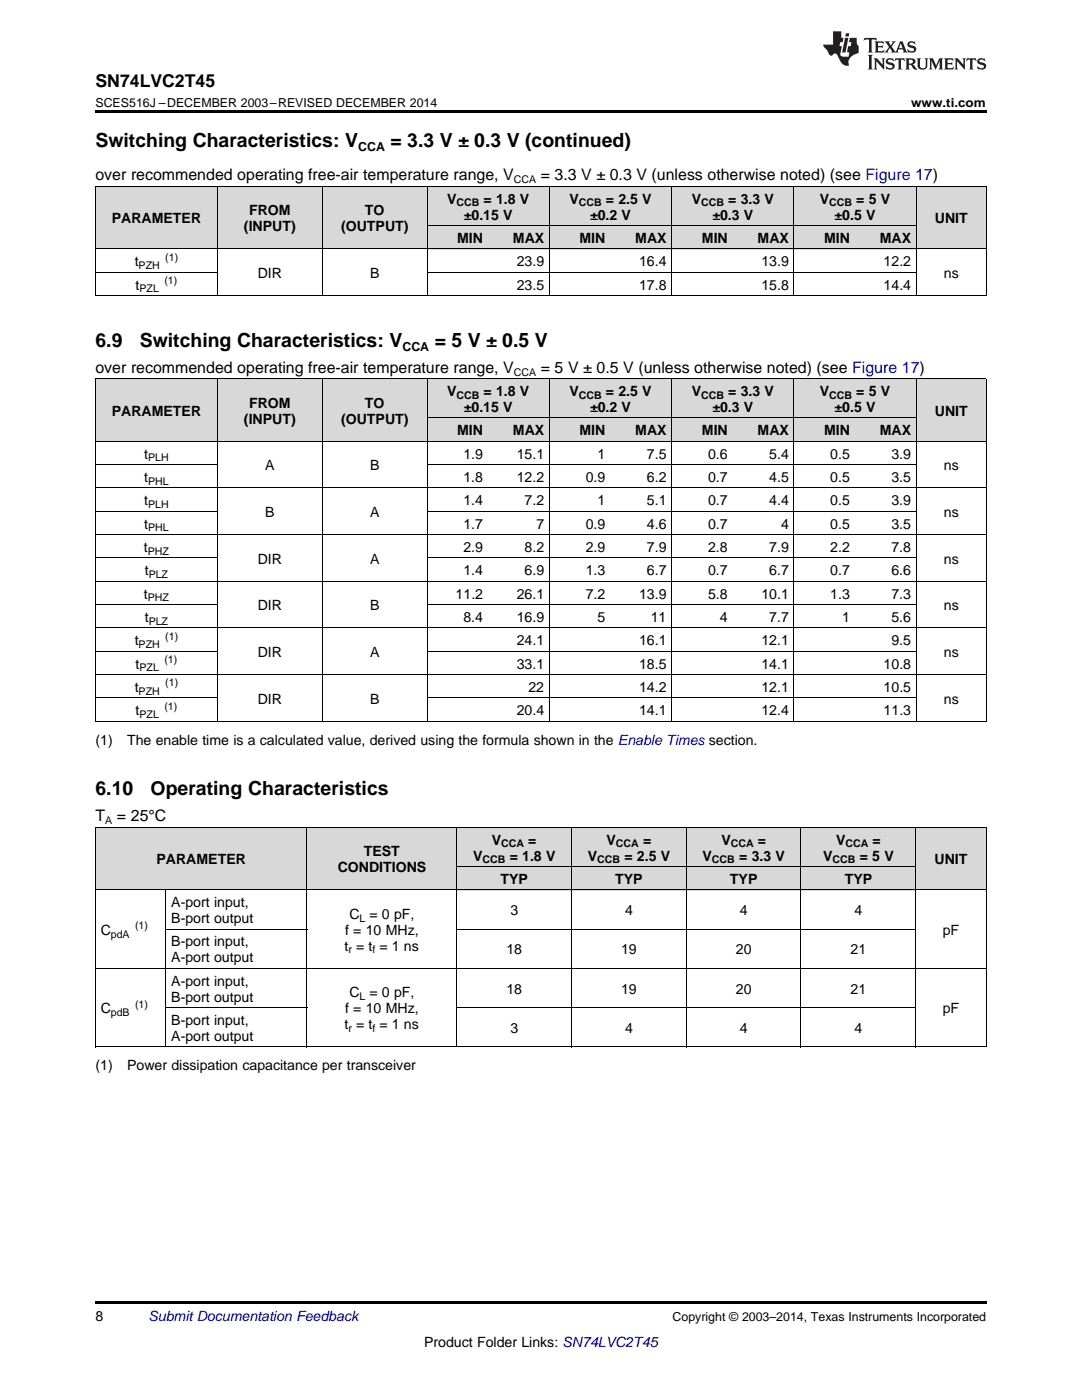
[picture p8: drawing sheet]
<svg xmlns="http://www.w3.org/2000/svg" width="216mm" height="279mm" viewBox="0 0 216 279" stroke-linecap="round" stroke-linejoin="round" font-family="sans-serif">
<g fill="#d8d8d8">
<path d="M19 165.2h14.1v12.5h-14.1z"/>
<path d="M33.1 165.2h28.2v12.5h-28.2z"/>
<path d="M61.3 165.2h29.9v12.5h-29.9z"/>
<path d="M91.2 173h22.9v4.7h-22.9z"/>
<path d="M114.1 173h22.9v4.7h-22.9z"/>
<path d="M137 173h22.9v4.7h-22.9z"/>
<path d="M159.9 173h22.8v4.7h-22.8z"/>
<path d="M182.7 165.2h14.1v12.5h-14.1z"/>
<path d="M91.2 165.2h22.9v7.8h-22.9z"/>
<path d="M114.1 165.2h22.9v7.8h-22.9z"/>
<path d="M137 165.2h22.9v7.8h-22.9z"/>
<path d="M159.9 165.2h22.8v7.8h-22.8z"/>
<path d="M19 75.6h24.4v12.5h-24.4z"/>
<path d="M43.4 75.6h20.9v12.5h-20.9z"/>
<path d="M64.3 75.6h21v12.5h-21z"/>
<path d="M85.3 83.5h12.2v4.6h-12.2z"/>
<path d="M97.5 83.5h12.2v4.6h-12.2z"/>
<path d="M109.7 83.5h12.2v4.6h-12.2z"/>
<path d="M121.9 83.5h12.2v4.6h-12.2z"/>
<path d="M134.1 83.5h12.2v4.6h-12.2z"/>
<path d="M146.3 83.5h12.2v4.6h-12.2z"/>
<path d="M158.5 83.5h12.2v4.6h-12.2z"/>
<path d="M170.7 83.5h12.2v4.6h-12.2z"/>
<path d="M182.9 75.6h13.9v12.5h-13.9z"/>
<path d="M85.3 75.6h12.2v7.9h-12.2z"/>
<path d="M97.5 75.6h12.2v7.9h-12.2z"/>
<path d="M109.7 75.6h12.2v7.9h-12.2z"/>
<path d="M121.9 75.6h12.2v7.9h-12.2z"/>
<path d="M134.1 75.6h12.2v7.9h-12.2z"/>
<path d="M146.3 75.6h12.2v7.9h-12.2z"/>
<path d="M158.5 75.6h12.2v7.9h-12.2z"/>
<path d="M170.7 75.6h12.2v7.9h-12.2z"/>
<path d="M19 37.3h24.4v12.4h-24.4z"/>
<path d="M43.4 37.3h20.9v12.4h-20.9z"/>
<path d="M64.3 37.3h21v12.4h-21z"/>
<path d="M85.3 45.1h12.2v4.6h-12.2z"/>
<path d="M97.5 45.1h12.2v4.6h-12.2z"/>
<path d="M109.7 45.1h12.2v4.6h-12.2z"/>
<path d="M121.9 45.1h12.2v4.6h-12.2z"/>
<path d="M134.1 45.1h12.2v4.6h-12.2z"/>
<path d="M146.3 45.1h12.2v4.6h-12.2z"/>
<path d="M158.5 45.1h12.2v4.6h-12.2z"/>
<path d="M170.7 45.1h12.2v4.6h-12.2z"/>
<path d="M182.9 37.3h13.9v12.4h-13.9z"/>
<path d="M85.3 37.3h12.2v7.8h-12.2z"/>
<path d="M97.5 37.3h12.2v7.8h-12.2z"/>
<path d="M109.7 37.3h12.2v7.8h-12.2z"/>
<path d="M121.9 37.3h12.2v7.8h-12.2z"/>
<path d="M134.1 37.3h12.2v7.8h-12.2z"/>
<path d="M146.3 37.3h12.2v7.8h-12.2z"/>
<path d="M158.5 37.3h12.2v7.8h-12.2z"/>
<path d="M170.7 37.3h12.2v7.8h-12.2z"/>
</g>
<path d="M19 22h177.8v.5h-177.8zM19 259.7h177.8v.5h-177.8z" fill="#000"/>
<g fill="none" stroke="#000" stroke-width=".2">
<path d="M19 37.2h177.8M19.1 37.3v21.8M43.4 37.3v21.8M64.3 37.3v21.8M85.2 37.3v21.8M109.6 37.3v21.8M134 37.3v21.8M158.4 37.3v21.8M182.8 37.3v21.8M196.8 37.3v21.8M19 59h177.8M19 54.3h24.4"/>
<path d="M19 49.7h177.8M85.3 54.3h97.5M85.3 45h97.5M19 75.6h177.8M19.1 75.6v68.4M43.4 75.6v68.4M64.3 75.6v68.4M85.2 75.6v68.4M109.6 75.6v68.4M134 75.6v68.4M158.4 75.6v68.4M182.8 75.6v68.4"/>
<path d="M196.8 75.6v68.4M19 97.4h177.8M19 92.7h24.4M19 88.1h177.8M85.3 92.7h97.5M85.3 83.4h97.5M19 116h177.8M19 111.4h24.4M19 106.7h177.8M19 102h24.4M85.3 111.4h97.5M85.3 102h97.5"/>
<path d="M19 139.3h24.4M19 134.6h177.8M19 130h24.4M19 125.3h177.8M19 120.7h24.4M85.3 139.3h97.5M85.3 130h97.5M85.3 120.7h97.5M19 144h177.8M19 177.6h177.8M19 165.1h177.8M19.1 165.2v43.8"/>
<path d="M33.1 177.7v31.3M61.2 165.2v43.8M91.1 165.2v43.8M91.2 172.9h91.5M114 165.2v43.8M136.9 165.2v43.8M159.8 165.2v43.8M182.7 165.2v43.8M196.8 165.2v43.8M19 193.3h177.8M33.1 185.4h28.2M91.2 185.4h91.5"/>
<path d="M19 208.9h177.8M33.1 201.1h28.2M91.2 201.1h91.5"/>
</g>
<g fill="#231f20">
<path d="M172.5 7.6l-.1 .5 .4-.2h.6v.1v2.1l-.2 .4h.9l-.2-.4v-2.1l.1-.1h.5l.5 .2-.2-.5zM174.5 8.3l.2 .3v1.5l-.2 .4h1.8l.2-.6a1.04 1.04 0 0 1-1.3 .2v-.7h.6l.3 .2v-.6l-.3 .2h-.6v-.6l.8-.1 .4 .3-.2-.5zM176.5 8.3l.9 1.1-.9 1.1h.8l-.2-.2 .4-.7 .5 .7-.2 .2h1.5l-.2-.2 .2-.4h.9l.1 .4-.2 .2h1l-.3-.3-.7-1.9h-.5l-.9 2-.8-1 .9-1h-.8l.1 .3-.4 .5-.3-.6 .1-.2zM179.7 8.6l.4 1h-.7zM181.3 8.4a.63 .63 0 0 0-.2 .7 .63 .63 0 0 0 .6 .4l.6 .2 .1 .2a.75 .75 0 0 1-.7 .4 .75 .75 0 0 1-.6-.5l.1 .7 .1-.1a1.11 1.11 0 0 0 1.5-.6 1.13 1.13 0 0 0-1.2-.8l-.1-.4a1.04 1.04 0 0 1 1.2 .2l-.2-.5-.2 .1-.4-.2zM173.2 10.9l.2 .4v2.2l-.2 .4h1l-.3-.4v-2.2l.3-.4zM174.3 11.6l.3 .4v1.5l-.3 .4h.8l-.2-.4v-1.3l1.5 1.7v-1.9l.2-.4h-.7l.2 .4v.9l-1.1-1.3zM177 11.8a.62 .62 0 0 0-.2 .7 .62 .62 0 0 0 .6 .4l.6 .1 .1 .3a.76 .76 0 0 1-.7 .3 .76 .76 0 0 1-.7-.4l.2 .7 .1-.1a1.11 1.11 0 0 0 1.5-.6 1.13 1.13 0 0 0-1.2-.8l-.1-.4a1.04 1.04 0 0 1 1.2 .2l-.2-.6-.2 .1-.5-.1zM178.7 11.6l-.2 .6a.61 .61 0 0 1 .8-.3v1.6l-.2 .4h.9l-.2-.4v-1.6a.63 .63 0 0 1 .7 .3l-.1-.6zM180.6 11.6l.3 .4v1.5l-.3 .4h1l-.2-.2-.1-.8 .6 .2a.76 .76 0 0 0 1.2 .7l-1-1a.58 .58 0 0 0 .6-.5 .58 .58 0 0 0-.5-.6zM181.4 11.9h.1a.45 .45 0 0 1 .5 .1 .45 .45 0 0 1 .1 .5l-.8 .2zM182.9 11.6l.2 .2a2.17 2.17 0 0 0 .3 1.9 .99 .99 0 0 0 1.6-.6v-1.1l.2-.4h-.7l.2 .2a1.92 1.92 0 0 1-.2 1.8 .6 .6 0 0 1-.9-.5v-1.1l.2-.4zM185.4 11.6l.2 .4v1.5l-.2 .4h.7l-.2-.4v-1.4l.8 1.8 .8-1.8v1.4l-.2 .4h.9l-.2-.4v-1.5l.2-.4h-.8l-.6 1.5-.6-1.5zM188.4 11.6l.2 .4v1.5l-.2 .4h1.8l.1-.6a1.04 1.04 0 0 1-1.2 .1v-.6h.5l.4 .2v-.6l-.4 .2h-.5v-.7h.8l.3 .3-.1-.6zM190.5 11.6l.2 .4v1.5l-.2 .4h.7l-.2-.4v-1.3l1.5 1.7v-1.9l.2-.4h-.7l.2 .4v.9l-1.1-1.3zM192.9 11.6l-.1 .6a.61 .61 0 0 1 .7-.3l.1 1.6-.3 .4h1l-.3-.4 .1-1.6a.63 .63 0 0 1 .7 .3l-.1-.6zM195.2 11.8a.62 .62 0 0 0-.2 .7 .62 .62 0 0 0 .6 .4l.6 .1 .1 .3a.76 .76 0 0 1-.7 .3 .76 .76 0 0 1-.6-.4l.1 .7 .1-.1a1.11 1.11 0 0 0 1.6-.6 1.13 1.13 0 0 0-1.3-.8l-.1-.4a1.04 1.04 0 0 1 1.2 .2l-.1-.6-.2 .1-.5-.1z"/>
<path d="M166.2 6.3v2.6h-1.9v.4l.8 .9a.91 .91 0 0 0 1 .8 .56 .56 0 0 1 .5-.3 .56 .56 0 0 1 .5 .3l.4 .8a1.53 1.53 0 0 0 1.9 1.2 1.54 1.54 0 0 1 1-2.1l.9-.3v-1.4a1.52 1.52 0 0 1-.4-1.6h-1.3l-.2 .8h.5l-.2 .8h-.5l-.1 1v.2l.4 .1-.2 .8a1.93 1.93 0 0 1-1.6-.3l.3-1.8h-.5l.2-.8h.4l.2-.8h-.4v-1.3zM168.6 7.6l-.6 2.9h.7l.6-2.9zM168.8 6.6l-.1 .7h.6l.2-.7z"/>
</g>
<g font-size="3.9">
<text x="19" y="29.3">Switching Characteristics: V</text>
<text x="77.9" y="29.3">= 3.3 V ± 0.3 V (continued)</text>
<text x="19" y="69.2">6.9</text>
<text x="27.9" y="69.2">Switching Characteristics: V</text>
<text x="86.7" y="69.2">= 5 V ± 0.5 V</text>
<text x="19" y="158.8">6.10</text>
<text x="30.1" y="158.8">Operating Characteristics</text>
</g>
<text font-size="3.5" x="19" y="17.3">SN74LVC2T45</text>
<g font-size="3.2">
<text x="19" y="36">over recommended operating free-air temperature range, V</text>
<text x="107.9" y="36">= 3.3 V ± 0.3 V (unless otherwise noted) (see Figure 17)</text>
<text x="19" y="74.4">over recommended operating free-air temperature range, V</text>
<text x="107.9" y="74.4">= 5 V ± 0.5 V (unless otherwise noted) (see Figure 17)</text>
<text x="19" y="163.9">T</text>
<text x="23.3" y="163.9">= 25°C</text>
</g>
<g font-size="2.8">
<text x="89.2" y="40.6">V</text>
<text x="96.5" y="40.6">=</text>
<text x="99" y="40.6">1.8 V</text>
<text x="113.6" y="40.6">V</text>
<text x="120.9" y="40.6">=</text>
<text x="123.4" y="40.6">2.5 V</text>
<text x="138" y="40.6">V</text>
<text x="145.3" y="40.6">=</text>
<text x="147.8" y="40.6">3.3 V</text>
<text x="163.6" y="40.6">V</text>
<text x="170.9" y="40.6">= 5 V</text>
<text x="22.3" y="44.6">PARAMETER</text>
<text x="48.7" y="46.1">(INPUT)</text>
<text x="49.7" y="43">FROM</text>
<text x="68.1" y="46.1">(OUTPUT)</text>
<text x="72.8" y="43">TO</text>
<text x="92.6" y="43.8">±0.15 V</text>
<text x="117.8" y="43.8">±0.2 V</text>
<text x="142.2" y="43.8">±0.3 V</text>
<text x="166.5" y="43.8">±0.5 V</text>
<text x="186.5" y="44.6">UNIT</text>
<text x="26.9" y="53.1">t</text>
<text x="91.2" y="48.5">MIN</text>
<text x="102.3" y="48.5">MAX</text>
<text x="103.1" y="53.1">23.9</text>
<text x="115.6" y="48.5">MIN</text>
<text x="126.8" y="48.5">MAX</text>
<text x="127.5" y="53.1">16.4</text>
<text x="140.1" y="48.5">MIN</text>
<text x="151.2" y="48.5">MAX</text>
<text x="151.9" y="53.1">13.9</text>
<text x="164.4" y="48.5">MIN</text>
<text x="175.5" y="48.5">MAX</text>
<text x="176.3" y="53.1">12.2</text>
<text x="27.1" y="57.8">t</text>
<text x="51.4" y="55.5">DIR</text>
<text x="73.8" y="55.5">B</text>
<text x="103.1" y="57.8">23.5</text>
<text x="127.5" y="57.8">17.8</text>
<text x="151.9" y="57.8">15.8</text>
<text x="176.3" y="57.8">14.4</text>
<text x="188.3" y="55.5">ns</text>
<text x="22.3" y="82.9">PARAMETER</text>
<text x="49.7" y="81.4">FROM</text>
<text x="72.8" y="81.4">TO</text>
<text x="89.2" y="79">V</text>
<text x="92.6" y="82.2">±0.15 V</text>
<text x="96.5" y="79">=</text>
<text x="99" y="79">1.8 V</text>
<text x="113.6" y="79">V</text>
<text x="117.8" y="82.2">±0.2 V</text>
<text x="120.9" y="79">=</text>
<text x="123.4" y="79">2.5 V</text>
<text x="138" y="79">V</text>
<text x="142.2" y="82.2">±0.3 V</text>
<text x="145.3" y="79">=</text>
<text x="147.8" y="79">3.3 V</text>
<text x="163.6" y="79">V</text>
<text x="166.5" y="82.2">±0.5 V</text>
<text x="170.9" y="79">= 5 V</text>
<text x="186.5" y="82.9">UNIT</text>
<text x="48.7" y="84.5">(INPUT)</text>
<text x="68.1" y="84.5">(OUTPUT)</text>
<text x="91.2" y="86.9">MIN</text>
<text x="102.3" y="86.9">MAX</text>
<text x="115.6" y="86.9">MIN</text>
<text x="126.8" y="86.9">MAX</text>
<text x="140.1" y="86.9">MIN</text>
<text x="151.2" y="86.9">MAX</text>
<text x="164.4" y="86.9">MIN</text>
<text x="175.5" y="86.9">MAX</text>
<text x="28.8" y="91.5">t</text>
<text x="52.9" y="93.8">A</text>
<text x="73.8" y="93.8">B</text>
<text x="92.5" y="91.5">1.9</text>
<text x="103.1" y="91.5">15.1</text>
<text x="119.2" y="91.5">1</text>
<text x="129.1" y="91.5">7.5</text>
<text x="141.3" y="91.5">0.6</text>
<text x="153.5" y="91.5">5.4</text>
<text x="165.7" y="91.5">0.5</text>
<text x="177.9" y="91.5">3.9</text>
<text x="188.3" y="93.8">ns</text>
<text x="28.8" y="96.2">t</text>
<text x="28.8" y="100.8">t</text>
<text x="92.5" y="96.2">1.8</text>
<text x="92.5" y="100.8">1.4</text>
<text x="103.1" y="96.2">12.2</text>
<text x="104.7" y="100.8">7.2</text>
<text x="116.9" y="96.2">0.9</text>
<text x="119.2" y="100.8">1</text>
<text x="129.1" y="96.2">6.2</text>
<text x="129.1" y="100.8">5.1</text>
<text x="141.3" y="96.2">0.7</text>
<text x="141.3" y="100.8">0.7</text>
<text x="153.5" y="96.2">4.5</text>
<text x="153.5" y="100.8">4.4</text>
<text x="165.7" y="96.2">0.5</text>
<text x="165.7" y="100.8">0.5</text>
<text x="177.9" y="96.2">3.5</text>
<text x="177.9" y="100.8">3.9</text>
<text x="28.8" y="105.5">t</text>
<text x="52.9" y="103.2">B</text>
<text x="73.8" y="103.2">A</text>
<text x="92.5" y="105.5">1.7</text>
<text x="107" y="105.5">7</text>
<text x="116.9" y="105.5">0.9</text>
<text x="129.1" y="105.5">4.6</text>
<text x="141.3" y="105.5">0.7</text>
<text x="155.9" y="105.5">4</text>
<text x="165.7" y="105.5">0.5</text>
<text x="177.9" y="105.5">3.5</text>
<text x="188.3" y="103.2">ns</text>
<text x="28.7" y="110.1">t</text>
<text x="51.4" y="112.5">DIR</text>
<text x="73.8" y="112.5">A</text>
<text x="92.5" y="110.1">2.9</text>
<text x="104.7" y="110.1">8.2</text>
<text x="116.9" y="110.1">2.9</text>
<text x="129.1" y="110.1">7.9</text>
<text x="141.3" y="110.1">2.8</text>
<text x="153.5" y="110.1">7.9</text>
<text x="165.7" y="110.1">2.2</text>
<text x="177.9" y="110.1">7.8</text>
<text x="188.3" y="112.5">ns</text>
<text x="28.7" y="119.5">t</text>
<text x="28.9" y="114.8">t</text>
<text x="90.9" y="119.5">11.2</text>
<text x="92.5" y="114.8">1.4</text>
<text x="103.1" y="119.5">26.1</text>
<text x="104.7" y="114.8">6.9</text>
<text x="116.9" y="114.8">1.3</text>
<text x="116.9" y="119.5">7.2</text>
<text x="127.5" y="119.5">13.9</text>
<text x="129.1" y="114.8">6.7</text>
<text x="141.3" y="114.8">0.7</text>
<text x="141.3" y="119.5">5.8</text>
<text x="151.9" y="119.5">10.1</text>
<text x="153.5" y="114.8">6.7</text>
<text x="165.7" y="114.8">0.7</text>
<text x="165.7" y="119.5">1.3</text>
<text x="177.9" y="114.8">6.6</text>
<text x="177.9" y="119.5">7.3</text>
<text x="28.9" y="124.1">t</text>
<text x="51.4" y="121.8">DIR</text>
<text x="73.8" y="121.8">B</text>
<text x="92.5" y="124.1">8.4</text>
<text x="103.1" y="124.1">16.9</text>
<text x="119.2" y="124.1">5</text>
<text x="129.9" y="124.1">11</text>
<text x="143.7" y="124.1">4</text>
<text x="153.5" y="124.1">7.7</text>
<text x="168" y="124.1">1</text>
<text x="177.9" y="124.1">5.6</text>
<text x="188.3" y="121.8">ns</text>
<text x="26.9" y="128.8">t</text>
<text x="51.4" y="131.1">DIR</text>
<text x="73.8" y="131.1">A</text>
<text x="103.1" y="128.8">24.1</text>
<text x="127.5" y="128.8">16.1</text>
<text x="151.9" y="128.8">12.1</text>
<text x="177.9" y="128.8">9.5</text>
<text x="188.3" y="131.1">ns</text>
<text x="27.1" y="133.4">t</text>
<text x="103.1" y="133.4">33.1</text>
<text x="127.5" y="133.4">18.5</text>
<text x="151.9" y="133.4">14.1</text>
<text x="176.3" y="133.4">10.8</text>
<text x="26.9" y="138.1">t</text>
<text x="27.1" y="142.7">t</text>
<text x="51.4" y="140.4">DIR</text>
<text x="73.8" y="140.4">B</text>
<text x="103.1" y="142.7">20.4</text>
<text x="105.4" y="138.1">22</text>
<text x="127.5" y="138.1">14.2</text>
<text x="127.5" y="142.7">14.1</text>
<text x="151.9" y="138.1">12.1</text>
<text x="151.9" y="142.7">12.4</text>
<text x="176.3" y="138.1">10.5</text>
<text x="176.3" y="142.7">11.3</text>
<text x="188.3" y="140.4">ns</text>
<text x="19" y="148.6">(1)</text>
<text x="25.4" y="148.6">The enable time is a calculated value, derived using the formula shown in the Enable Times section.</text>
<text x="31.2" y="172.5">PARAMETER</text>
<text x="72.6" y="170.9">TEST</text>
<text x="94.4" y="171.7">V</text>
<text x="98.1" y="168.6">V</text>
<text x="101.7" y="171.7">= 1.8 V</text>
<text x="105.4" y="168.6">=</text>
<text x="117.3" y="171.7">V</text>
<text x="121" y="168.6">V</text>
<text x="124.6" y="171.7">= 2.5 V</text>
<text x="128.3" y="168.6">=</text>
<text x="140.2" y="171.7">V</text>
<text x="143.9" y="168.6">V</text>
<text x="147.5" y="171.7">= 3.3 V</text>
<text x="151.2" y="168.6">=</text>
<text x="164.3" y="171.7">V</text>
<text x="166.8" y="168.6">V</text>
<text x="171.6" y="171.7">= 5 V</text>
<text x="174.1" y="168.6">=</text>
<text x="186.5" y="172.5">UNIT</text>
<text x="67.4" y="174.1">CONDITIONS</text>
<text x="99.9" y="176.4">TYP</text>
<text x="122.8" y="176.4">TYP</text>
<text x="145.7" y="176.4">TYP</text>
<text x="168.6" y="176.4">TYP</text>
<text x="34.2" y="181">A-port input,</text>
<text x="34.2" y="184.2">B-port output</text>
<text x="69.7" y="183.4">C</text>
<text x="73.7" y="183.4">= 0 pF,</text>
<text x="101.8" y="182.6">3</text>
<text x="124.7" y="182.6">4</text>
<text x="147.6" y="182.6">4</text>
<text x="170.5" y="182.6">4</text>
<text x="20.1" y="186.5">C</text>
<text x="34.2" y="188.9">B-port input,</text>
<text x="68.8" y="189.7">t = t = 1 ns</text>
<text x="68.9" y="186.5">f = 10 MHz,</text>
<text x="101" y="190.5">18</text>
<text x="123.9" y="190.5">19</text>
<text x="146.8" y="190.5">20</text>
<text x="169.7" y="190.5">21</text>
<text x="188.1" y="186.5">pF</text>
<text x="34.2" y="192.1">A-port output</text>
<text x="34.2" y="196.7">A-port input,</text>
<text x="20.1" y="202.2">C</text>
<text x="34.2" y="199.9">B-port output</text>
<text x="68.9" y="202.2">f = 10 MHz,</text>
<text x="69.7" y="199">C</text>
<text x="73.7" y="199">= 0 pF,</text>
<text x="101" y="198.3">18</text>
<text x="123.9" y="198.3">19</text>
<text x="146.8" y="198.3">20</text>
<text x="169.7" y="198.3">21</text>
<text x="188.1" y="202.2">pF</text>
<text x="34.2" y="204.5">B-port input,</text>
<text x="34.2" y="207.7">A-port output</text>
<text x="68.8" y="205.4">t = t = 1 ns</text>
<text x="101.8" y="206.1">3</text>
<text x="124.7" y="206.1">4</text>
<text x="147.6" y="206.1">4</text>
<text x="170.5" y="206.1">4</text>
<text x="19" y="213.6">(1)</text>
<text x="25.4" y="213.6">Power dissipation capacitance per transceiver</text>
<text x="19" y="263.6">8</text>
<text x="84.6" y="268.9">Product Folder Links: SN74LVC2T45</text>
</g>
<text font-size="2.8" fill="#0000c8" x="29.6" y="263.6">Submit Documentation Feedback</text>
<g font-size="2.5">
<text x="19" y="21.4">SCES516J –DECEMBER 2003–REVISED DECEMBER 2014</text>
<text x="181.8" y="21.4">www.ti.com</text>
<text x="71.5" y="30.1">CCA</text>
<text x="80.3" y="70">CCA</text>
<text x="134.2" y="263.6">Copyright © 2003–2014, Texas Instruments Incorporated</text>
</g>
<g font-size="2.1">
<text x="91.1" y="41.2">CCB</text>
<text x="102.5" y="36.6">CCA</text>
<text x="115.5" y="41.2">CCB</text>
<text x="139.9" y="41.2">CCB</text>
<text x="165.5" y="41.2">CCB</text>
<text x="27.7" y="53.7">PZH</text>
<text x="33" y="52">(1)</text>
<text x="27.8" y="58.3">PZL</text>
<text x="32.8" y="56.7">(1)</text>
<text x="102.5" y="75">CCA</text>
<text x="91.1" y="79.6">CCB</text>
<text x="115.5" y="79.6">CCB</text>
<text x="139.9" y="79.6">CCB</text>
<text x="165.5" y="79.6">CCB</text>
<text x="29.6" y="92.1">PLH</text>
<text x="29.6" y="96.7">PHL</text>
<text x="29.6" y="101.4">PLH</text>
<text x="29.6" y="106">PHL</text>
<text x="29.5" y="110.7">PHZ</text>
<text x="29.7" y="115.4">PLZ</text>
<text x="29.5" y="120">PHZ</text>
<text x="29.7" y="124.7">PLZ</text>
<text x="27.7" y="129.3">PZH</text>
<text x="33" y="127.6">(1)</text>
<text x="27.8" y="134">PZL</text>
<text x="32.8" y="132.3">(1)</text>
<text x="33" y="136.9">(1)</text>
<text x="27.7" y="138.6">PZH</text>
<text x="27.8" y="143.3">PZL</text>
<text x="32.8" y="141.6">(1)</text>
<text x="21" y="164.5">A</text>
<text x="96.3" y="172.3">CCB</text>
<text x="100" y="169.1">CCA</text>
<text x="119.2" y="172.3">CCB</text>
<text x="122.9" y="169.1">CCA</text>
<text x="142.1" y="172.3">CCB</text>
<text x="145.8" y="169.1">CCA</text>
<text x="166.1" y="172.3">CCB</text>
<text x="168.7" y="169.1">CCA</text>
<text x="27" y="185.4">(1)</text>
<text x="71.7" y="183.9">L</text>
<text x="22.1" y="187.1">pdA</text>
<text x="69.5" y="190.3">r</text>
<text x="74.3" y="190.3">f</text>
<text x="22.1" y="202.8">pdB</text>
<text x="27" y="201.1">(1)</text>
<text x="71.7" y="199.6">L</text>
<text x="69.5" y="206">r</text>
<text x="74.3" y="206">f</text>
</g>
</svg>
